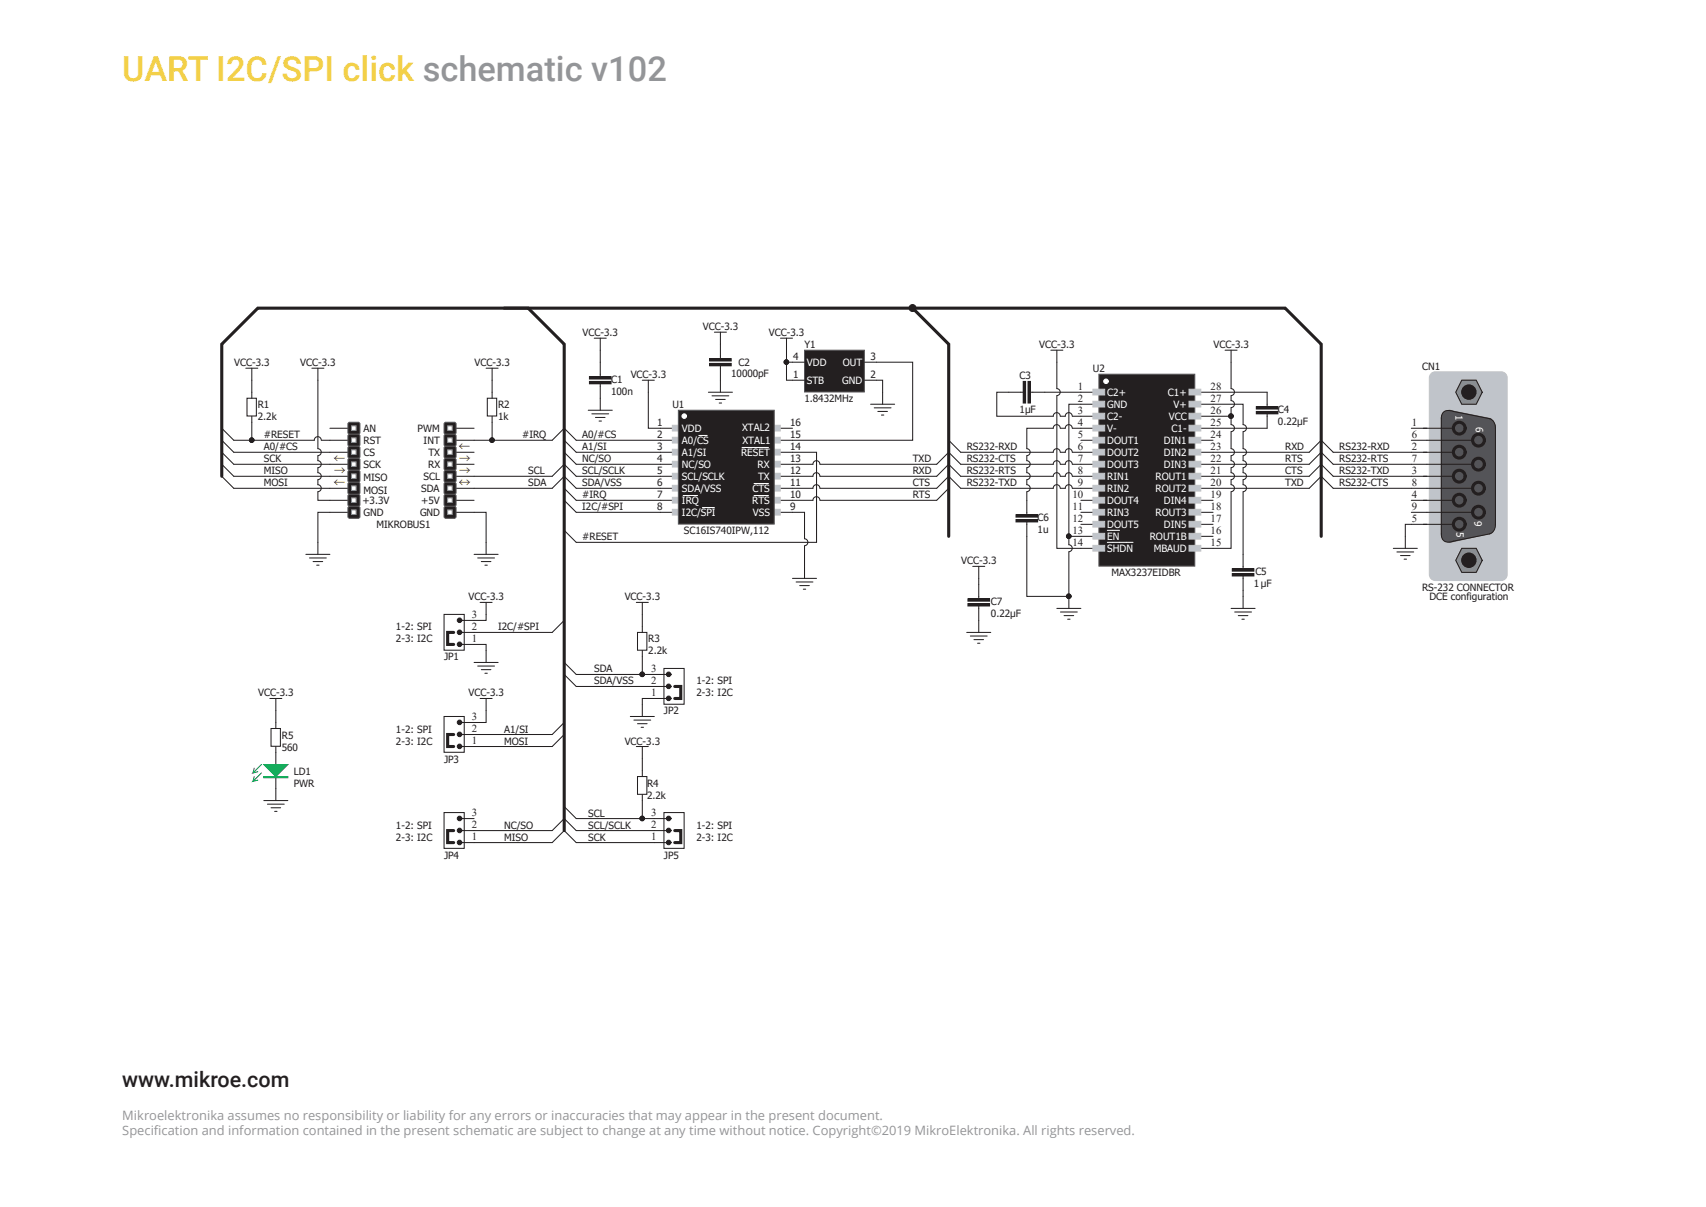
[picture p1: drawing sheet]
<svg xmlns="http://www.w3.org/2000/svg" width="420mm" height="297mm" viewBox="0 0 420 297" stroke-linecap="round" stroke-linejoin="round" font-family="sans-serif">
<!-- layer: Layer 1 -->
<path d="M147.8 98v2.9M144.8 100.9h5.9M145.7 101.8h4.1M146.6 102.7h2.4M147.5 103.6h.6M64.9 197h6M65.8 197.9h4.2M66.7 198.8h2.4M67.6 199.7h.6M67.9 185.2v2.9M67.9 191.1v5.9" fill="none" stroke="#231f20" stroke-width=".25"/>
<path d="M64.9 191.2h6" fill="none" stroke="#00a84e" stroke-width=".3"/>
<path d="M64.9 191.1h6v.3h-6z" fill="none" stroke="#00a84e" stroke-width=".25"/>
<path d="M64.9 188.1h6l-3 3z" fill="#00a84e"/>
<path d="M62.6 191.1l-.3 1.2M62.6 189l-.3 1.2M64.4 190.2l-2.1 2.1 1.2-.3M64.4 188.1l-2.1 2.1 1.2-.3M64.9 188.1h6l-3 3z" fill="none" stroke="#00a84e" stroke-width=".25"/>
<g fill="none" stroke="#231f20" stroke-width=".25">
<path d="M81.2 105.4h4.5M81.2 108.3h4.5M81.2 111.3h4.5M81.2 114.2h4.5M81.2 117.2h4.5M112.3 105.4h4.4M112.3 108.3h4.4M112.3 111.3h4.4M112.3 114.2h4.4M112.3 117.2h4.4M75.3 136.4h5.9M76.2 137.3h4.1"/>
<path d="M77.1 138.2h2.3M78 139.1h.6M78.3 133.5v2.9M81.2 120.2h4.5M81.2 123.1h4.5M81.2 126.1h4.5M112.3 120.2h4.4M112.3 123.1h4.4M112.3 126.1h4.4M116.7 136.4h5.9M117.6 137.3h4.1M118.5 138.2h2.4"/>
<path d="M119.4 139.1h.6M119.7 133.5v2.9M66.7 179.3h2.3v4.3h-2.3zM67.9 177.8v1.5M67.9 183.7v1.5"/>
</g>
<path d="M85.7 104.2l.3-.3h2.3l.3 .3v2.4l-.3 .3h-2.3l-.3-.3z" fill-rule="evenodd" fill="#231f20"/>
<path d="M85.7 104.2l.3-.3h2.3l.3 .3v2.4l-.3 .3h-2.3l-.3-.3z" fill="none" stroke="#545458" stroke-width=".25"/>
<path d="M85.7 107.2l.3-.3h2.3l.3 .3v2.3l-.3 .3h-2.3l-.3-.3z" fill-rule="evenodd" fill="#231f20"/>
<path d="M85.7 107.2l.3-.3h2.3l.3 .3v2.3l-.3 .3h-2.3l-.3-.3z" fill="none" stroke="#545458" stroke-width=".25"/>
<g fill="#fff" stroke="#878f96" stroke-width=".25">
<path d="M86.5 104.8h1.2v1.1h-1.2z"/>
<path d="M86.5 107.7h1.2v1.2h-1.2z"/>
</g>
<path d="M85.7 110.1l.3-.3h2.3l.3 .3v2.4l-.3 .3h-2.3l-.3-.3z" fill-rule="evenodd" fill="#231f20"/>
<path d="M85.7 110.1l.3-.3h2.3l.3 .3v2.4l-.3 .3h-2.3l-.3-.3z" fill="none" stroke="#545458" stroke-width=".25"/>
<path d="M85.7 113.1l.3-.3h2.3l.3 .3v2.3l-.3 .3h-2.3l-.3-.3z" fill-rule="evenodd" fill="#231f20"/>
<path d="M85.7 113.1l.3-.3h2.3l.3 .3v2.3l-.3 .3h-2.3l-.3-.3z" fill="none" stroke="#545458" stroke-width=".25"/>
<g fill="#fff" stroke="#878f96" stroke-width=".25">
<path d="M86.5 110.7h1.2v1.1h-1.2z"/>
<path d="M86.5 113.7h1.2v1.1h-1.2z"/>
</g>
<path d="M85.7 116l.3-.3h2.3l.3 .3v2.4l-.3 .3h-2.3l-.3-.3z" fill-rule="evenodd" fill="#231f20"/>
<path d="M85.7 116l.3-.3h2.3l.3 .3v2.4l-.3 .3h-2.3l-.3-.3z" fill="none" stroke="#545458" stroke-width=".25"/>
<path d="M85.7 119l.3-.3h2.3l.3 .3v2.3l-.3 .3h-2.3l-.3-.3z" fill-rule="evenodd" fill="#231f20"/>
<path d="M85.7 119l.3-.3h2.3l.3 .3v2.3l-.3 .3h-2.3l-.3-.3z" fill="none" stroke="#545458" stroke-width=".25"/>
<g fill="#fff" stroke="#878f96" stroke-width=".25">
<path d="M86.5 116.6h1.2v1.1h-1.2z"/>
<path d="M86.5 119.6h1.2v1.1h-1.2z"/>
</g>
<path d="M85.7 121.9l.3-.3h2.3l.3 .3v2.4l-.3 .3h-2.3l-.3-.3z" fill-rule="evenodd" fill="#231f20"/>
<path d="M85.7 121.9l.3-.3h2.3l.3 .3v2.4l-.3 .3h-2.3l-.3-.3z" fill="none" stroke="#545458" stroke-width=".25"/>
<path d="M85.7 124.9l.3-.3h2.3l.3 .3v2.3l-.3 .3h-2.3l-.3-.3z" fill-rule="evenodd" fill="#231f20"/>
<path d="M85.7 124.9l.3-.3h2.3l.3 .3v2.3l-.3 .3h-2.3l-.3-.3z" fill="none" stroke="#545458" stroke-width=".25"/>
<g fill="#fff" stroke="#878f96" stroke-width=".25">
<path d="M86.5 122.5h1.2v1.1h-1.2z"/>
<path d="M86.5 125.5h1.2v1.1h-1.2z"/>
</g>
<path d="M109.3 104.2l.3-.3h2.4l.3 .3v2.4l-.3 .3h-2.4l-.3-.3z" fill-rule="evenodd" fill="#231f20"/>
<path d="M109.3 104.2l.3-.3h2.4l.3 .3v2.4l-.3 .3h-2.4l-.3-.3z" fill="none" stroke="#545458" stroke-width=".25"/>
<path d="M109.3 107.2l.3-.3h2.4l.3 .3v2.3l-.3 .3h-2.4l-.3-.3z" fill-rule="evenodd" fill="#231f20"/>
<path d="M109.3 107.2l.3-.3h2.4l.3 .3v2.3l-.3 .3h-2.4l-.3-.3z" fill="none" stroke="#545458" stroke-width=".25"/>
<g fill="#fff" stroke="#878f96" stroke-width=".25">
<path d="M110.2 104.8h1.1v1.1h-1.1z"/>
<path d="M110.2 107.7h1.1v1.2h-1.1z"/>
</g>
<path d="M109.3 110.1l.3-.3h2.4l.3 .3v2.4l-.3 .3h-2.4l-.3-.3z" fill-rule="evenodd" fill="#231f20"/>
<path d="M109.3 110.1l.3-.3h2.4l.3 .3v2.4l-.3 .3h-2.4l-.3-.3z" fill="none" stroke="#545458" stroke-width=".25"/>
<path d="M109.3 113.1l.3-.3h2.4l.3 .3v2.3l-.3 .3h-2.4l-.3-.3z" fill-rule="evenodd" fill="#231f20"/>
<path d="M109.3 113.1l.3-.3h2.4l.3 .3v2.3l-.3 .3h-2.4l-.3-.3z" fill="none" stroke="#545458" stroke-width=".25"/>
<g fill="#fff" stroke="#878f96" stroke-width=".25">
<path d="M110.2 110.7h1.1v1.1h-1.1z"/>
<path d="M110.2 113.7h1.1v1.1h-1.1z"/>
</g>
<path d="M109.3 116l.3-.3h2.4l.3 .3v2.4l-.3 .3h-2.4l-.3-.3z" fill-rule="evenodd" fill="#231f20"/>
<path d="M109.3 116l.3-.3h2.4l.3 .3v2.4l-.3 .3h-2.4l-.3-.3z" fill="none" stroke="#545458" stroke-width=".25"/>
<path d="M109.3 119l.3-.3h2.4l.3 .3v2.3l-.3 .3h-2.4l-.3-.3z" fill-rule="evenodd" fill="#231f20"/>
<path d="M109.3 119l.3-.3h2.4l.3 .3v2.3l-.3 .3h-2.4l-.3-.3z" fill="none" stroke="#545458" stroke-width=".25"/>
<g fill="#fff" stroke="#878f96" stroke-width=".25">
<path d="M110.2 116.6h1.1v1.1h-1.1z"/>
<path d="M110.2 119.6h1.1v1.1h-1.1z"/>
</g>
<path d="M109.3 121.9l.3-.3h2.4l.3 .3v2.4l-.3 .3h-2.4l-.3-.3z" fill-rule="evenodd" fill="#231f20"/>
<path d="M109.3 121.9l.3-.3h2.4l.3 .3v2.4l-.3 .3h-2.4l-.3-.3z" fill="none" stroke="#545458" stroke-width=".25"/>
<path d="M109.3 124.9l.3-.3h2.4l.3 .3v2.3l-.3 .3h-2.4l-.3-.3z" fill-rule="evenodd" fill="#231f20"/>
<path d="M109.3 124.9l.3-.3h2.4l.3 .3v2.3l-.3 .3h-2.4l-.3-.3z" fill="none" stroke="#545458" stroke-width=".25"/>
<g fill="#fff" stroke="#878f96" stroke-width=".25">
<path d="M110.2 122.5h1.1v1.1h-1.1z"/>
<path d="M110.2 125.5h1.1v1.1h-1.1z"/>
</g>
<g fill="none" stroke="#e23343" stroke-width=".25">
<path d="M82.4 115.7h2.4l-.6 .6M83 118.1l-.6 .6M83 112.2l-.6 .6M84.2 115.1l.6 .6M84.8 118.7h-2.4l.6 .6M84.8 112.8h-2.4l.6 .6M113.2 112.8h2.3l-.6 .6M113.2 115.7h2.3l-.6 .6M113.2 118.7h2.3l-.6 .6M113.2 118.7l.6 .6M113.8 109.2l-.6 .6M113.8 118.1l-.6 .6"/>
<path d="M114.9 112.2l.6 .6M114.9 115.1l.6 .6M114.9 118.1l.6 .6M115.5 109.8h-2.3l.6 .6"/>
</g>
<g fill="none" stroke="#231f20" stroke-width=".25">
<path d="M60.5 90.6h3M60.8 98h2.3v4.4h-2.3zM62 90.6v3M62 96.5v1.5M76.8 90.6h2.9M78.3 90.6v3M119.7 90.6h2.9M120 98h2.3v4.4h-2.3zM121.2 90.6v3M121.2 96.5v1.5M146.3 83.2h3M147.8 83.2v3"/>
<path d="M158.1 93.6h3M159.6 93.6v2.9M174.4 96.5h5.9M175.3 97.4h4.1M175.9 81.7h2.9M176.2 98.3h2.3M177.1 99.2h.6M177.4 81.7v6.5M177.4 90v6.5M192.1 83.2h3M193.6 83.2v3M54.6 105.4l3 2.9"/>
<path d="M54.6 108.3l3 3M54.6 111.3l3 2.9M54.6 114.2l3 3M54.6 117.2l3 3M62 102.4v1.5M121.2 102.4v1.5M135.9 108.3l3-2.9 3 2.9M138.9 108.3l3 3M138.9 111.3l3 2.9M141.9 117.2l-3-3-3 3M135.9 120.2l3-3 3 3M138.9 120.2l3 2.9"/>
<path d="M138.9 130.5l3 3M138.9 123.1l3 3M198.1 139.4v2.9M109.3 151.2h5v8.8h-5zM113.8 158.6h2.9M113.8 155.6h2.9M113.8 152.7h2.9M118.2 148.2h3M119.7 148.2v3M138.9 152.7l-3 2.9M156.7 148.2h2.9M156.9 155.6h2.4v4.4h-2.4z"/>
<path d="M158.1 148.2v3M158.1 154.1v1.5M195.1 142.3h5.9M196 143.2h4.1M196.9 144.1h2.3M197.8 145h.6M66.4 171.9h3M67.9 171.9v2.9M109.3 176.3h5v8.8h-5zM113.8 177.8h2.9M116.7 163h5.9M117.6 163.9h4.1"/>
<path d="M118.2 171.9h3M118.5 164.8h2.4M119.4 165.7h.6M119.7 160.1v2.9M119.7 171.9v2.9M138.9 177.8l-3 2.9M138.9 166l3 2.9M138.9 163l3 3M155.2 176.3h5.9M156.1 177.2h4.1M156.9 178.1h2.4M157.8 179h.6"/>
<path d="M158.1 160.1v1.4M158.1 173.3v3M161.1 171.9h2.9M161.1 168.9h2.9M161.1 166h2.9M163.5 164.5h4.9v8.8h-4.9zM109.3 199.9h5v8.9h-5zM113.8 183.7h2.9M113.8 180.7h2.9M138.9 180.7l-3 3M138.9 198.5l3 2.9M156.7 183.7h2.9"/>
<path d="M156.9 191.1h2.4v4.4h-2.4zM158.1 183.7v2.9M158.1 189.6v1.5M158.1 195.5v1.5M163.5 199.9h4.9v8.9h-4.9zM113.8 207.3h2.9M113.8 204.4h2.9M113.8 201.4h2.9M135.9 204.4l3-3 3 3M135.9 207.3l3-2.9 3 2.9M161.1 207.3h2.9M161.1 204.4h2.9"/>
<path d="M161.1 201.4h2.9"/>
</g>
<path d="M54.6 117.2v-32.5l8.9-8.9h66.5l8.9 8.9v119.7M111.7 155.6h-1.5v3h1.5M166.1 168.9h1.5v3h-1.5M111.7 180.7h-1.5v3h1.5M111.7 204.4h-1.5v2.9h1.5M166.1 204.4h1.5v2.9h-1.5" fill="none" stroke="#231f20" stroke-width=".76"/>
<g fill="#231f20" stroke="#231f20" stroke-width=".25">
<path d="M112.7 158.2a.56 .56 0 0 0 .3 .9 .56 .56 0 0 0 .7-.5l-.6-.1 .6 .1a.56 .56 0 0 0-.4-.6 .56 .56 0 0 0-.6 .2zM113.1 158.5l.6 .1z" fill-rule="evenodd"/>
<path d="M112.7 155.3a.56 .56 0 0 0 .3 .8 .56 .56 0 0 0 .7-.5h-.6h.6a.56 .56 0 0 0-.4-.5 .56 .56 0 0 0-.6 .2zM113.1 155.6h.6z" fill-rule="evenodd"/>
<path d="M112.7 152.3a.56 .56 0 0 0 .3 .9 .56 .56 0 0 0 .7-.5l-.6-.1 .6 .1a.56 .56 0 0 0-.4-.6 .56 .56 0 0 0-.6 .2zM113.1 152.6l.6 .1z" fill-rule="evenodd"/>
<path d="M112.7 183.4a.56 .56 0 0 0 .3 .8 .56 .56 0 0 0 .7-.5h-.6h.6a.56 .56 0 0 0-.4-.6 .56 .56 0 0 0-.6 .3zM113.1 183.7h.6z" fill-rule="evenodd"/>
<path d="M112.7 180.4a.56 .56 0 0 0 .3 .8 .56 .56 0 0 0 .7-.5h-.6h.6a.56 .56 0 0 0-.4-.5 .56 .56 0 0 0-.6 .2zM113.1 180.7h.6z" fill-rule="evenodd"/>
<path d="M112.7 177.4a.56 .56 0 0 0 .3 .9 .56 .56 0 0 0 .7-.5h-.6h.6a.56 .56 0 0 0-.4-.6 .56 .56 0 0 0-.6 .2zM113.1 177.8h.6z" fill-rule="evenodd"/>
<path d="M164.1 171.5a.56 .56 0 0 0 .3 .9 .56 .56 0 0 0 .8-.5l-.6-.1 .6 .1a.56 .56 0 0 0-.4-.6 .56 .56 0 0 0-.7 .2zM164.6 171.8l.6 .1z" fill-rule="evenodd"/>
<path d="M164.1 168.6a.56 .56 0 0 0 .3 .8 .56 .56 0 0 0 .8-.5h-.6h.6a.56 .56 0 0 0-.4-.5 .56 .56 0 0 0-.7 .2zM164.6 168.9h.6z" fill-rule="evenodd"/>
<path d="M164.1 165.6a.56 .56 0 0 0 .3 .9 .56 .56 0 0 0 .8-.5l-.6-.1 .6 .1a.56 .56 0 0 0-.4-.6 .56 .56 0 0 0-.7 .2zM164.6 165.9l.6 .1z" fill-rule="evenodd"/>
<path d="M112.7 207a.56 .56 0 0 0 .3 .8 .56 .56 0 0 0 .7-.5h-.6h.6a.56 .56 0 0 0-.4-.5 .56 .56 0 0 0-.6 .2zM113.1 207.3h.6z" fill-rule="evenodd"/>
<path d="M112.7 204a.56 .56 0 0 0 .3 .9 .56 .56 0 0 0 .7-.5l-.6-.1 .6 .1a.56 .56 0 0 0-.4-.6 .56 .56 0 0 0-.6 .2zM113.1 204.3l.6 .1z" fill-rule="evenodd"/>
<path d="M112.7 201.1a.56 .56 0 0 0 .3 .8 .56 .56 0 0 0 .7-.5h-.6h.6a.56 .56 0 0 0-.4-.5 .56 .56 0 0 0-.6 .2zM113.1 201.4h.6z" fill-rule="evenodd"/>
<path d="M164.1 207a.56 .56 0 0 0 .3 .8 .56 .56 0 0 0 .8-.5h-.6h.6a.56 .56 0 0 0-.4-.5 .56 .56 0 0 0-.7 .2zM164.6 207.3h.6z" fill-rule="evenodd"/>
<path d="M164.1 204a.56 .56 0 0 0 .3 .9 .56 .56 0 0 0 .8-.5l-.6-.1 .6 .1a.56 .56 0 0 0-.4-.6 .56 .56 0 0 0-.7 .2zM164.6 204.3l.6 .1z" fill-rule="evenodd"/>
<path d="M164.1 201.1a.56 .56 0 0 0 .3 .8 .56 .56 0 0 0 .8-.5h-.6h.6a.56 .56 0 0 0-.4-.5 .56 .56 0 0 0-.7 .2zM164.6 201.4h.6z" fill-rule="evenodd"/>
</g>
<path d="M174.7 89.4h5.3v.6h-5.3z" fill-rule="evenodd" fill="#231f20"/>
<path d="M174.7 89.4h5.3v.6h-5.3z" fill="none" stroke="#231f20" stroke-width=".25"/>
<path d="M174.7 88.2h5.3v.6h-5.3z" fill-rule="evenodd" fill="#231f20"/>
<path d="M174.7 88.2h5.3v.6h-5.3zM214.3 99.5h6M217.3 96.5v3M215.2 100.4h4.2M216.1 101.2h2.4M217 102.1h.6" fill="none" stroke="#231f20" stroke-width=".25"/>
<path d="M198.1 86.2h14.7v10.3h-14.7z" fill="#231f20" stroke="#545458" stroke-width=".25"/>
<path d="M147.8 89.1v3.6M147.8 94.4v3.6M195.1 89.1h3M195.1 93.6h3M212.9 89.1h2.9M212.9 93.6h2.9" fill="none" stroke="#231f20" stroke-width=".25"/>
<path d="M145.1 93.9h5.3v.5h-5.3z" fill-rule="evenodd" fill="#231f20"/>
<path d="M145.1 93.9h5.3v.5h-5.3z" fill="none" stroke="#231f20" stroke-width=".25"/>
<path d="M145.1 92.7h5.3v.6h-5.3z" fill-rule="evenodd" fill="#231f20"/>
<g fill="none" stroke="#231f20" stroke-width=".25">
<path d="M145.1 92.7h5.3v.6h-5.3zM162.6 117.2h2.9M162.6 114.2h2.9M162.6 111.3h2.9M162.6 108.3h2.9M162.6 105.4h2.9M192.1 117.2h3M192.1 114.2h3M192.1 111.3h3M192.1 108.3h3M192.1 105.4h3M162.6 126.1h2.9"/>
<path d="M162.6 123.1h2.9M162.6 120.2h2.9M192.1 126.1h3M192.1 123.1h3M192.1 120.2h3"/>
</g>
<path d="M168.2 103.9h3.8M172.8 106.9h2.8M181.5 109.8h7.1M184.3 118.7h4.3M169.1 121.6h4.1M173.7 124.6h3.7M184.3 121.6h4.3" fill="none" stroke="#fff" stroke-width=".25"/>
<g fill="#c0c4ca" stroke="#c0c4ca" stroke-width=".25">
<path d="M165.5 104.6h2.9v1.5h-2.9z"/>
<path d="M165.5 107.6h2.9v1.4h-2.9z"/>
<path d="M165.5 110.6h2.9v1.4h-2.9z"/>
<path d="M165.5 113.5h2.9v1.4h-2.9z"/>
<path d="M165.5 116.5h2.9v1.4h-2.9z"/>
<path d="M165.5 119.4h2.9v1.4h-2.9z"/>
<path d="M165.5 122.4h2.9v1.4h-2.9z"/>
<path d="M165.5 125.3h2.9v1.4h-2.9z"/>
<path d="M189.2 104.6h2.9v1.5h-2.9z"/>
<path d="M189.2 107.6h2.9v1.4h-2.9z"/>
<path d="M189.2 110.6h2.9v1.4h-2.9z"/>
<path d="M189.2 113.5h2.9v1.4h-2.9z"/>
<path d="M189.2 116.5h2.9v1.4h-2.9z"/>
<path d="M189.2 119.4h2.9v1.4h-2.9z"/>
<path d="M189.2 122.4h2.9v1.4h-2.9z"/>
<path d="M189.2 125.3h2.9v1.4h-2.9z"/>
</g>
<path d="M167 100.9h23.6v28.1h-23.6z" fill="#231f20" stroke="#545458" stroke-width=".25"/>
<circle cx="168.5" cy="102.4" r=".56" fill="#fff" stroke="#fff" stroke-width=".25"/>
<path d="M172 107.2h2.1M182.7 110.1h6.5M185.6 119h3.6M168.2 121.9h3.5M172.9 124.9h3M185.6 121.9h3.6" fill="none" stroke="#fff" stroke-width=".25"/>
<g fill="none" stroke="#231f20" stroke-width=".25">
<path d="M230.6 117.2l3-3 2.9 3M230.6 114.2l3-2.9 2.9 2.9M233.6 108.3l2.9 3M322.3 111.3l3-3 2.9 3M322.3 114.2l3-2.9 2.9 2.9M322.3 117.2l3-3 2.9 3M230.6 120.2l3-3 2.9 3M233.6 120.2l-3 2.9M306 136.4v3.6M322.3 120.2l3-3 2.9 3M343 134.9h5.9M343.9 135.8h4.1"/>
<path d="M344.8 136.7h2.4M345.7 137.6h.6M346 132v2.9M238 155.6h5.9M238.9 156.5h4.1M239.8 157.4h2.3M240.7 158.3h.6M241 152.7v2.9M260.2 149.7h5.9M261.1 150.6h4.1M262 151.5h2.3M262.8 152.4h.6"/>
<path d="M263.1 146.8v2.9M303.1 149.7h5.9M304 150.6h4.1M304.9 151.5h2.3M305.7 152.4h.6M306 141.7v3.6M306 146.8v2.9"/>
</g>
<circle cx="263.1" cy="146.7" r=".56" fill="#231f20" stroke="#231f20" stroke-width=".25"/>
<path d="M303.4 141.1h5.3v.6h-5.3z" fill-rule="evenodd" fill="#231f20"/>
<path d="M303.4 141.1h5.3v.6h-5.3z" fill="none" stroke="#231f20" stroke-width=".25"/>
<path d="M303.4 140h5.3v.5h-5.3z" fill-rule="evenodd" fill="#231f20"/>
<path d="M248.4 96.5h3.5M253.7 96.5h3.5M303.4 140h5.3v.5h-5.3z" fill="none" stroke="#231f20" stroke-width=".25"/>
<path d="M251.9 93.9h.6v5.3h-.6z" fill-rule="evenodd" fill="#231f20"/>
<path d="M251.9 93.9h.6v5.3h-.6z" fill="none" stroke="#231f20" stroke-width=".25"/>
<path d="M253.1 93.9h.6v5.3h-.6z" fill-rule="evenodd" fill="#231f20"/>
<path d="M253.1 93.9h.6v5.3h-.6zM241 143.8v3.5M241 149.1v3.6" fill="none" stroke="#231f20" stroke-width=".25"/>
<path d="M238.3 148.5h5.3v.6h-5.3z" fill-rule="evenodd" fill="#231f20"/>
<path d="M238.3 148.5h5.3v.6h-5.3z" fill="none" stroke="#231f20" stroke-width=".25"/>
<path d="M238.3 147.3h5.3v.6h-5.3z" fill-rule="evenodd" fill="#231f20"/>
<path d="M312 96.5v3.6M312 101.8v3.6M238.3 147.3h5.3v.6h-5.3z" fill="none" stroke="#231f20" stroke-width=".25"/>
<path d="M309.3 101.2h5.3v.6h-5.3z" fill-rule="evenodd" fill="#231f20"/>
<path d="M309.3 101.2h5.3v.6h-5.3z" fill="none" stroke="#231f20" stroke-width=".25"/>
<path d="M309.3 100.1h5.3v.6h-5.3z" fill-rule="evenodd" fill="#231f20"/>
<path d="M309.3 100.1h5.3v.6h-5.3zM347.5 117.2h3.8M347.5 114.2h3.8M347.5 111.3h3.8M347.5 108.3h3.8M347.5 105.4h3.8M347.5 129h3.8M347.5 126.1h3.8M347.5 123.1h3.8M347.5 120.2h3.8" fill="none" stroke="#231f20" stroke-width=".25"/>
<path d="M352.2 92.1l.7-.5 .5-.1h16.2a1.48 1.48 0 0 1 1.5 1.5v48.4a1.48 1.48 0 0 1-1.5 1.5h-16.2a1.48 1.48 0 0 1-1.5-1.5v-48.4z" fill="#c0c4ca"/>
<path d="M352.2 92.1l.7-.5 .5-.1h16.2a1.48 1.48 0 0 1 1.5 1.5v48.4a1.48 1.48 0 0 1-1.5 1.5h-16.2a1.48 1.48 0 0 1-1.5-1.5v-48.4z" fill="none" stroke="#c0c4ca" stroke-width=".25"/>
<path d="M355.1 101.8l.6-.6 1.2-.3 10.1 2.1 .6 .6 .6 1.2v24.2l-.3 1.2-.6 .9-10.4 2.4-1.2-.3-.6-.6-.3-.9v-29z" fill-rule="evenodd" fill="#545458"/>
<path d="M355.1 101.8l.6-.6 1.2-.3 10.1 2.1 .6 .6 .6 1.2v24.2l-.3 1.2-.6 .9-10.4 2.4-1.2-.3-.6-.6-.3-.9v-29z" fill="none" stroke="#545458" stroke-width=".25"/>
<path d="M350.4 105.4h7.7M350.4 111.3h7.4M350.4 117.2h7.4M351.3 108.3h11.2M351.3 114.2h11.2M355.3 101.5a2.43 2.43 0 0 1 2.5-.3l8.9 1.8 .5 .3a2.42 2.42 0 0 1 1 2.1v23.6a2.19 2.19 0 0 1-1.5 2.4l-9.1 1.8a1.86 1.86 0 0 1-2.8-1.8v-28.7zM350.4 123.1h7.4M350.4 129h7.4M351.3 120.2h11.2M351.3 126.1h11.2" fill="none" stroke="#231f20" stroke-width=".25"/>
<g fill="none" stroke="#231f20" stroke-width=".76">
<circle cx="359.3" cy="111.3" r="1.45"/>
<circle cx="359.3" cy="117.2" r="1.45"/>
<circle cx="359.3" cy="105.3" r="1.45"/>
<circle cx="364" cy="114.2" r="1.45"/>
<circle cx="364" cy="108.3" r="1.45"/>
<circle cx="359.3" cy="123.1" r="1.45"/>
<circle cx="359.3" cy="129" r="1.45"/>
<circle cx="364" cy="120.1" r="1.45"/>
<circle cx="364" cy="126" r="1.45"/>
</g>
<path d="M359.9 134.9h3.5l1.5 3-1.5 2.9h-3.5l-1.5-2.9z" fill-rule="evenodd" fill="#878f96"/>
<path d="M359.9 134.9h3.5l1.5 3-1.5 2.9h-3.5l-1.5-2.9z" fill="none" stroke="#878f96" stroke-width=".25"/>
<path d="M359.9 134.9h3.5l1.5 3-1.5 2.9h-3.5l-1.5-2.9z" fill="none" stroke="#231f20" stroke-width=".25"/>
<circle cx="361.6" cy="137.9" r="2.04" fill="#231f20" stroke="#878f96" stroke-width=".25"/>
<path d="M359.9 93.6h3.5l1.5 2.9-1.5 3h-3.5l-1.5-3z" fill-rule="evenodd" fill="#878f96"/>
<path d="M359.9 93.6h3.5l1.5 2.9-1.5 3h-3.5l-1.5-3z" fill="none" stroke="#878f96" stroke-width=".25"/>
<path d="M359.9 93.6h3.5l1.5 2.9-1.5 3h-3.5l-1.5-3z" fill="none" stroke="#231f20" stroke-width=".25"/>
<circle cx="361.6" cy="96.5" r="2.04" fill="#231f20" stroke="#878f96" stroke-width=".25"/>
<path d="M270.5 92.1h23.6v47.2h-23.6z" fill="#231f20" stroke="#545458" stroke-width=".25"/>
<g fill="none" stroke="#231f20" stroke-width=".25">
<path d="M258.7 86.2h3M260.2 86.2v2.9M266.1 96.5h3M266.1 99.5h3M295.7 96.5h2.9M295.7 99.5h2.9M266.1 117.2h3M266.1 114.2h3M266.1 111.3h3M266.1 108.3h3M266.1 105.4h3M266.1 102.4h3"/>
<path d="M295.7 117.2h2.9M295.7 114.2h2.9M295.7 111.3h2.9M295.7 108.3h2.9M295.7 105.4h2.9M295.7 102.4h2.9M239.5 139.4h2.9M241 139.4v2.9M252.8 123.1v3.6M252.8 128.4v3.6M266.1 120.2h3M266.1 126.1h3"/>
<path d="M266.1 132h3M266.1 134.9h3M266.1 129h3M266.1 123.1h3M295.7 120.2h2.9M295.7 126.1h2.9M295.7 132h2.9M295.7 134.9h2.9M295.7 129h2.9M295.7 123.1h2.9"/>
</g>
<path d="M272.6 130.5h3M272.6 133.5h6.3" fill="none" stroke="#fff" stroke-width=".25"/>
<circle cx="272.3" cy="93.8" r=".56" fill="#fff" stroke="#fff" stroke-width=".25"/>
<g fill="#c0c4ca" stroke="#c0c4ca" stroke-width=".25">
<path d="M269.1 95.8h2.9v1.4h-2.9z"/>
<path d="M269.1 98.7h2.9v1.4h-2.9z"/>
<path d="M269.1 101.7h2.9v1.4h-2.9z"/>
<path d="M269.1 104.6h2.9v1.5h-2.9z"/>
<path d="M269.1 107.6h2.9v1.4h-2.9z"/>
<path d="M269.1 110.6h2.9v1.4h-2.9z"/>
<path d="M269.1 113.5h2.9v1.4h-2.9z"/>
<path d="M269.1 116.5h2.9v1.4h-2.9z"/>
<path d="M292.7 95.8h2.9v1.4h-2.9z"/>
<path d="M292.7 98.7h2.9v1.4h-2.9z"/>
<path d="M292.7 101.7h2.9v1.4h-2.9z"/>
<path d="M292.7 104.6h2.9v1.5h-2.9z"/>
<path d="M292.7 107.6h2.9v1.4h-2.9z"/>
<path d="M292.7 110.6h2.9v1.4h-2.9z"/>
<path d="M292.7 113.5h2.9v1.4h-2.9z"/>
<path d="M292.7 116.5h2.9v1.4h-2.9z"/>
<path d="M269.1 119.4h2.9v1.4h-2.9z"/>
<path d="M269.1 122.4h2.9v1.4h-2.9z"/>
<path d="M269.1 125.3h2.9v1.4h-2.9z"/>
<path d="M269.1 128.3h2.9v1.4h-2.9z"/>
<path d="M269.1 131.2h2.9v1.5h-2.9z"/>
<path d="M269.1 134.2h2.9v1.4h-2.9z"/>
<path d="M292.7 119.4h2.9v1.4h-2.9z"/>
<path d="M292.7 122.4h2.9v1.4h-2.9z"/>
<path d="M292.7 125.3h2.9v1.4h-2.9z"/>
<path d="M292.7 128.3h2.9v1.4h-2.9z"/>
<path d="M292.7 131.2h2.9v1.5h-2.9z"/>
<path d="M292.7 134.2h2.9v1.4h-2.9z"/>
</g>
<path d="M250.1 127.8h5.4v.6h-5.4z" fill-rule="evenodd" fill="#231f20"/>
<path d="M250.1 127.8h5.4v.6h-5.4z" fill="none" stroke="#231f20" stroke-width=".25"/>
<path d="M250.1 126.7h5.4v.5h-5.4z" fill-rule="evenodd" fill="#231f20"/>
<g fill="none" stroke="#231f20" stroke-width=".25">
<path d="M62 93.6v2.9M78.3 93.6v16.8a.86 .86 0 0 1 .8 .9 .86 .86 0 0 1-.8 .8M121.2 93.6v2.9M147.8 86.2v2.9M159.6 96.5v8.9h3M193.6 89.1h1.5M193.6 86.2v7.4h1.5M215.8 89.1h8.9v19.2h-29.6M215.8 93.6h1.5v2.9M248.4 96.5h-3v5.9h13.9a.86 .86 0 0 1 .9-.9 .86 .86 0 0 1 .8 .9M257.2 96.5h8.9M260.2 97.4v37.5h5.9"/>
<path d="M260.2 89.1v6.5a.86 .86 0 0 1 .8 .9 .86 .86 0 0 1-.8 .8M266.1 99.5h-3v32.5M298.6 99.5h7.4v5a.86 .86 0 0 1 .9 .9 .86 .86 0 0 1-.9 .8M298.6 96.5h13.4M301.6 86.2h3M303.1 97.4v1.2a.86 .86 0 0 1 .8 .8 .86 .86 0 0 1-.8 .9M303.1 86.2v9.4a.86 .86 0 0 1 .8 .9 .86 .86 0 0 1-.8 .8M57.6 117.2h23.6M57.6 111.3h23.6M57.6 114.2h23.6M62 103.9v4.4M78.3 112.2v1.2a.86 .86 0 0 1 .8 .8 .86 .86 0 0 1-.8 .9"/>
<path d="M78.3 115.1v1.2a.86 .86 0 0 1 .8 .9 .86 .86 0 0 1-.8 .8M78.3 118.1v1.2a.86 .86 0 0 1 .8 .8 .86 .86 0 0 1-.8 .9M79.1 108.3a.86 .86 0 0 0-.9-.9 .86 .86 0 0 0-.8 .9h-19.8M79.1 108.3h2.1M116.7 108.3h19.2M116.7 117.2h19.2M121.2 103.9v4.4M141.9 117.2h20.7M141.9 111.3h20.7M141.9 114.2h20.7M141.9 108.3h20.7M195.1 111.3h5.9v22.2h-59.1"/>
<path d="M201.9 117.2a.86 .86 0 0 0-.9-.9 .86 .86 0 0 0-.9 .9h-5M201.9 114.2a.86 .86 0 0 0-.9-.8 .86 .86 0 0 0-.9 .8h-5M201.9 117.2h28.7M201.9 114.2h28.7M252.8 112.2v1.2a.86 .86 0 0 1 .8 .8 .86 .86 0 0 1-.8 .9M252.8 115.1v1.2a.86 .86 0 0 1 .8 .9 .86 .86 0 0 1-.8 .8M252.8 118.1v1.2a.86 .86 0 0 1 .8 .8 .86 .86 0 0 1-.8 .9M261 117.2a.86 .86 0 0 0-.8-.9 .86 .86 0 0 0-.9 .9h-22.8M261 114.2a.86 .86 0 0 0-.8-.8 .86 .86 0 0 0-.9 .8h-22.8M261 111.3a.86 .86 0 0 0-.8-.9 .86 .86 0 0 0-.9 .9h-22.8M261 105.4a.86 .86 0 0 0-.8-.9 .86 .86 0 0 0-.9 .9h-6.5v5a.86 .86 0 0 1 .8 .9 .86 .86 0 0 1-.8 .8M264 102.4a.86 .86 0 0 0-.9-.9 .86 .86 0 0 0-.8 .9h-1.2"/>
<path d="M264 117.2a.86 .86 0 0 0-.9-.9 .86 .86 0 0 0-.8 .9h-1.2M264 114.2a.86 .86 0 0 0-.9-.8 .86 .86 0 0 0-.8 .8h-1.2M264 111.3a.86 .86 0 0 0-.9-.9 .86 .86 0 0 0-.8 .9h-1.2M264 105.4a.86 .86 0 0 0-.9-.9 .86 .86 0 0 0-.8 .9h-1.2M264 117.2h2.1M264 111.3h2.1M264 114.2h2.1M264 105.4h2.1M264 102.4h2.1M298.6 105.4h13.4M298.6 102.4h4.5M298.6 117.2h23.7"/>
<path d="M298.6 111.3h23.7M298.6 114.2h23.7M303.1 118.1v1.2a.86 .86 0 0 1 .8 .8 .86 .86 0 0 1-.8 .9M303.1 115.1v1.2a.86 .86 0 0 1 .8 .9 .86 .86 0 0 1-.8 .8M303.1 112.2v1.2a.86 .86 0 0 1 .8 .8 .86 .86 0 0 1-.8 .9M303.1 106.3v4.1a.86 .86 0 0 1 .8 .9 .86 .86 0 0 1-.8 .8M303.1 100.4v4.1a.86 .86 0 0 1 .8 .9 .86 .86 0 0 1-.8 .8M306 118.1v1.2a.86 .86 0 0 1 .9 .8 .86 .86 0 0 1-.9 .9M306 115.1v1.2a.86 .86 0 0 1 .9 .9 .86 .86 0 0 1-.9 .8M306 112.2v1.2a.86 .86 0 0 1 .9 .8 .86 .86 0 0 1-.9 .9M306 106.3v4.1a.86 .86 0 0 1 .9 .9 .86 .86 0 0 1-.9 .8M328.2 117.2h19.3"/>
<path d="M328.2 111.3h19.3M328.2 114.2h19.3M57.6 120.2h23.6M78.3 121v2.1h2.9M81.2 126.1h-2.9v7.4M116.7 126.1h3v7.4M116.7 120.2h19.2M141.9 126.1h20.7M141.9 123.1h20.7M141.9 120.2h20.7M195.1 126.1h3v6.5a.86 .86 0 0 1 .8 .8 .86 .86 0 0 1-.8 .9M198.1 134.3v5.1"/>
<path d="M201.9 123.1a.86 .86 0 0 0-.9-.9 .86 .86 0 0 0-.9 .9h-5M201.9 120.2a.86 .86 0 0 0-.9-.9 .86 .86 0 0 0-.9 .9h-5M201.9 123.1h28.7M201.9 120.2h28.7M250.1 126.7h5.4v.5h-5.4zM252.8 132v14.8h10.3v-11M252.8 121v2.1M261 120.2a.86 .86 0 0 0-.8-.9 .86 .86 0 0 0-.9 .9h-22.8M264 120.2a.86 .86 0 0 0-.9-.9 .86 .86 0 0 0-.8 .9h-1.2M264 120.2h2.1M266.1 132h-3v2a.86 .86 0 0 1 .9 .9 .86 .86 0 0 1-.9 .9M298.6 120.2h23.7"/>
<path d="M303.1 121v13.9h-4.5M306 121v15.4M328.2 120.2h19.3M347.5 129h-1.5v3M116.7 158.6h3v1.5M116.7 155.6h19.2M119.7 151.2v1.5h-3M158.1 151.2v2.9M241 142.3v1.5M306 145.3v1.5M67.9 174.8v3M119.7 174.8v3h-3"/>
<path d="M141.9 166h19.2M141.9 168.9h19.2M158.1 161.5v4.5M161.1 171.9h-3v1.4M116.7 180.7h19.2M116.7 183.7h19.2M158.1 186.6v3M158.1 197v4.4M116.7 204.4h19.2M116.7 207.3h19.2M141.9 201.4h19.2M141.9 204.4h19.2"/>
<path d="M141.9 207.3h19.2"/>
</g>
<g fill="#231f20" stroke="#231f20" stroke-width=".25">
<circle cx="121.1" cy="108.3" r=".56"/>
<circle cx="158.1" cy="165.9" r=".56"/>
<circle cx="158.1" cy="201.4" r=".56"/>
<circle cx="62" cy="108.3" r=".56"/>
<circle cx="193.6" cy="89.1" r=".56"/>
<circle cx="263.1" cy="131.9" r=".56"/>
<circle cx="263.1" cy="146.7" r=".56"/>
<circle cx="303" cy="102.4" r=".56"/>
<circle cx="224.7" cy="75.8" r=".86"/>
</g>
<path d="M124.1 75.8h192.3l8.9 8.9v47.3M224.7 75.8l8.9 8.9v47.3" fill="none" stroke="#231f20" stroke-width=".76"/>
<text font-size="8.5" fill="#f3d048" x="30.1" y="19.9">UART I2C/SPI click schematic v102</text>
<text font-size="5.3" fill="#231f20" x="30.1" y="267.5">www.mikroe.com</text>
<g font-size="3.2" fill="#939598">
<text x="30.1" y="275.6">Mikroelektronika assumes no responsibility or liability for any errors or inaccuracies that may appear in the present document.</text>
<text x="30.1" y="279.4">Specif</text>
<text x="37.9" y="279.4">ication and information contained in the present schematic are subject to change at any time without notice. Copyright©2019 MikroElektronika. All rights reserved.</text>
</g>
<g font-size="2.7" fill="#231f20">
<text x="265.4" y="95.9">1</text>
<text x="298.1" y="95.9">28</text>
<text x="265.4" y="101.8">3</text>
<text x="265.4" y="98.9">2</text>
<text x="298.1" y="98.9">27</text>
<text x="298.1" y="101.8">26</text>
<text x="265.4" y="107.7">5</text>
<text x="265.4" y="104.8">4</text>
<text x="298.1" y="107.7">24</text>
<text x="298.1" y="104.8">25</text>
<text x="347.6" y="107.7">6</text>
<text x="347.6" y="104.8">1</text>
<text x="265.4" y="110.7">6</text>
<text x="265.4" y="113.7">7</text>
<text x="298.1" y="113.7">22</text>
<text x="298.1" y="110.7">23</text>
<text x="347.6" y="113.7">7</text>
<text x="347.6" y="110.7">2</text>
<text x="265.4" y="116.6">8</text>
<text x="265.4" y="119.6">9</text>
<text x="298.1" y="119.6">20</text>
<text x="298.1" y="116.6">21</text>
<text x="347.6" y="119.6">8</text>
<text x="347.6" y="116.6">3</text>
<text x="264" y="125.5">11</text>
<text x="264" y="122.5">10</text>
<text x="298.1" y="122.5">19</text>
<text x="298.1" y="125.5">18</text>
<text x="347.6" y="125.5">9</text>
<text x="347.6" y="122.5">4</text>
<text x="264" y="131.4">13</text>
<text x="264" y="128.4">12</text>
<text x="298.1" y="128.4">17</text>
<text x="298.1" y="131.4">16</text>
<text x="347.6" y="128.4">5</text>
<text x="264" y="134.3">14</text>
<text x="298.1" y="134.3">15</text>
<text x="116.1" y="155">2</text>
<text x="116.1" y="152.1">3</text>
<text x="116.1" y="158">1</text>
<text x="160.3" y="165.4">3</text>
<text x="160.3" y="171.3">1</text>
<text x="160.3" y="168.3">2</text>
<text x="116.1" y="177.2">3</text>
<text x="116.1" y="183.1">1</text>
<text x="116.1" y="180.1">2</text>
<text x="116.1" y="203.8">2</text>
<text x="116.1" y="200.8">3</text>
<text x="160.3" y="203.8">2</text>
<text x="160.3" y="200.8">3</text>
<text x="116.1" y="206.7">1</text>
<text x="160.3" y="206.7">1</text>
</g>
<g font-size="2.5" fill="#231f20">
<text x="143.4" y="82.7">VCC-3.3</text>
<text x="173" y="81.2">VCC-3.3</text>
<text x="189.3" y="82.7">VCC-3.3</text>
<text x="195.3" y="88.6">4</text>
<text x="198.1" y="85.7">Y1</text>
<text x="214.3" y="88.6">3</text>
<text x="255.8" y="85.7">VCC-3.3</text>
<text x="298.7" y="85.7">VCC-3.3</text>
<text x="57.7" y="90.1">VCC-3.3</text>
<text x="73.9" y="90.1">VCC-3.3</text>
<text x="116.8" y="90.1">VCC-3.3</text>
<text x="150.4" y="94.2">C1</text>
<text x="155.3" y="93.1">VCC-3.3</text>
<text x="180" y="92.8">10000pF</text>
<text x="181.8" y="90.1">C2</text>
<text x="195.3" y="93.1">1</text>
<text x="214.3" y="93.1">2</text>
<text x="251" y="93.4">C3</text>
<text x="269.1" y="91.6">U2</text>
<text x="350.1" y="91">CN1</text>
<text x="63.5" y="100.5">R1</text>
<text x="122.6" y="100.5">R2</text>
<text x="150.4" y="97.2">100n</text>
<text x="165.5" y="100.5">U1</text>
<text x="198.1" y="99">1.8432MHz</text>
<text x="251" y="101.6">1µF</text>
<text x="314.6" y="101.6">C4</text>
<text x="63.5" y="103.4">2.2k</text>
<text x="64.9" y="107.8">#RESET</text>
<text x="89.5" y="106.4">AN</text>
<text x="102.8" y="106.4">PWM</text>
<text x="122.6" y="103.4">1k</text>
<text x="128.5" y="107.8">#IRQ</text>
<text x="143.3" y="107.8">A0/#CS</text>
<text x="161.8" y="107.8">2</text>
<text x="161.8" y="104.9">1</text>
<text x="194.5" y="107.8">15</text>
<text x="194.5" y="104.9">16</text>
<text x="314.6" y="104.6">0.22µF</text>
<text x="64.9" y="110.8">A0/#CS</text>
<text x="64.9" y="113.8">SCK</text>
<text x="89.5" y="109.3">RST</text>
<text x="89.5" y="112.3">CS</text>
<text x="104.3" y="109.3">INT</text>
<text x="105.5" y="112.3">TX</text>
<text x="143.3" y="110.8">A1/SI</text>
<text x="143.3" y="113.8">NC/SO</text>
<text x="161.8" y="113.8">4</text>
<text x="161.8" y="110.8">3</text>
<text x="194.5" y="110.8">14</text>
<text x="194.5" y="113.8">13</text>
<text x="224.7" y="113.8">TXD</text>
<text x="238" y="110.8">RS232-RXD</text>
<text x="238" y="113.8">RS232-CTS</text>
<text x="316.4" y="110.8">RXD</text>
<text x="316.4" y="113.8">RTS</text>
<text x="329.7" y="113.8">RS232-RTS</text>
<text x="329.7" y="110.8">RS232-RXD</text>
<text x="64.9" y="116.7">MISO</text>
<text x="64.9" y="119.7">MOSI</text>
<text x="89.5" y="115.2">SCK</text>
<text x="89.5" y="118.5">MISO</text>
<text x="104.3" y="118.2">SCL</text>
<text x="105.4" y="115.2">RX</text>
<text x="130" y="116.7">SCL</text>
<text x="130" y="119.7">SDA</text>
<text x="143.3" y="116.7">SCL/SCLK</text>
<text x="143.3" y="119.7">SDA/VSS</text>
<text x="161.8" y="119.7">6</text>
<text x="161.8" y="116.7">5</text>
<text x="194.5" y="119.7">11</text>
<text x="194.5" y="116.7">12</text>
<text x="224.7" y="119.7">CTS</text>
<text x="224.7" y="116.7">RXD</text>
<text x="238" y="116.7">RS232-RTS</text>
<text x="238" y="119.7">RS232-TXD</text>
<text x="316.4" y="119.7">TXD</text>
<text x="316.4" y="116.7">CTS</text>
<text x="329.7" y="119.7">RS232-CTS</text>
<text x="329.7" y="116.7">RS232-TXD</text>
<text x="89.2" y="124.1">+3.3V</text>
<text x="89.5" y="121.4">MOSI</text>
<text x="103.7" y="121.1">SDA</text>
<text x="103.7" y="124.1">+5V</text>
<text x="143.3" y="122.6">#IRQ</text>
<text x="143.3" y="125.6">I2C/#SPI</text>
<text x="161.8" y="125.6">8</text>
<text x="161.8" y="122.6">7</text>
<text x="194.5" y="122.6">10</text>
<text x="194.5" y="125.6">9</text>
<text x="224.7" y="122.6">RTS</text>
<text x="89.5" y="127.1">GND</text>
<text x="92.7" y="130">MIKROBUS1</text>
<text x="103.4" y="127.1">GND</text>
<text x="168.3" y="131.5">SC16IS740IPW,112</text>
<text x="255.5" y="128.2">C6</text>
<text x="255.5" y="131.2">1u</text>
<text x="143.3" y="133">#RESET</text>
<text x="236.6" y="138.9">VCC-3.3</text>
<text x="273.6" y="141.8">MAX3237EIDBR</text>
<text x="309.1" y="141.5">C5</text>
<text x="115.3" y="147.7">VCC-3.3</text>
<text x="153.8" y="147.7">VCC-3.3</text>
<text x="244" y="148.9">C7</text>
<text x="308.7" y="144.5">1µF</text>
<text x="350.1" y="145.4">RS-232 CONNECTOR</text>
<text x="351.9" y="147.7">DCE configuration</text>
<text x="97.5" y="155.1">1-2: SPI</text>
<text x="122.6" y="155.1">I2C/#SPI</text>
<text x="244" y="151.9">0.22µF</text>
<text x="97.5" y="158.1">2-3: I2C</text>
<text x="159.6" y="158.1">R3</text>
<text x="159.6" y="161">2.2k</text>
<text x="109.3" y="162.5">JP1</text>
<text x="146.3" y="165.5">SDA</text>
<text x="63.6" y="171.4">VCC-3.3</text>
<text x="115.3" y="171.4">VCC-3.3</text>
<text x="146.3" y="168.4">SDA/VSS</text>
<text x="171.4" y="168.4">1-2: SPI</text>
<text x="171.4" y="171.4">2-3: I2C</text>
<text x="163.5" y="175.8">JP2</text>
<text x="69.4" y="181.7">R5</text>
<text x="69.4" y="184.7">560</text>
<text x="97.5" y="180.2">1-2: SPI</text>
<text x="97.5" y="183.2">2-3: I2C</text>
<text x="124.1" y="180.2">A1/SI</text>
<text x="124.1" y="183.2">MOSI</text>
<text x="153.8" y="183.2">VCC-3.3</text>
<text x="72.3" y="190.6">LD1</text>
<text x="109.3" y="187.6">JP3</text>
<text x="72.3" y="193.5">PWR</text>
<text x="159.3" y="193.5">R4</text>
<text x="159.3" y="196.5">2.2k</text>
<text x="97.5" y="203.9">1-2: SPI</text>
<text x="124.1" y="203.9">NC/SO</text>
<text x="144.8" y="203.9">SCL/SCLK</text>
<text x="144.8" y="200.9">SCL</text>
<text x="171.4" y="203.9">1-2: SPI</text>
<text x="97.5" y="206.8">2-3: I2C</text>
<text x="124.1" y="206.8">MISO</text>
<text x="144.8" y="206.8">SCK</text>
<text x="171.4" y="206.8">2-3: I2C</text>
<text x="109.3" y="211.3">JP4</text>
<text x="163.5" y="211.3">JP5</text>
</g>
<g font-size="2.5" fill="#fff">
<text x="198.7" y="94.5">STB</text>
<text x="198.7" y="90.1">VDD</text>
<text x="207.3" y="94.5">GND</text>
<text x="207.5" y="90.1">OUT</text>
<text x="272.6" y="97.5">C2+</text>
<text x="272.6" y="100.5">GND</text>
<text x="287.5" y="97.5">C1+</text>
<text x="288.9" y="100.5">V+</text>
<text x="167.9" y="106.4">VDD</text>
<text x="169.1" y="106.4">VDD</text>
<text x="181.7" y="106.4">XTAL2</text>
<text x="182.7" y="106.1">XTAL2</text>
<text x="272.6" y="103.4">C2-</text>
<text x="272.6" y="106.4">V-</text>
<text x="287.7" y="103.4">VCC</text>
<text x="288.4" y="106.4">C1-</text>
<text x="358.3" y="102.1" transform="rotate(90 358.3 102.1)">1</text>
<text x="363.3" y="105.1" transform="rotate(90 363.3 105.1)">6</text>
<text x="167.9" y="109.3">AA0/CS</text>
<text x="167.9" y="112.3">A1/SI</text>
<text x="169.1" y="112.3">A1/SI</text>
<text x="169.4" y="109.3">0/CS</text>
<text x="181.5" y="112.3">RESET</text>
<text x="181.7" y="109.3">XTAL1</text>
<text x="182.4" y="112.3">RESET</text>
<text x="182.8" y="109.3">XTAL1</text>
<text x="272.6" y="109.3">DOUT1</text>
<text x="272.6" y="112.3">DOUT2</text>
<text x="286.6" y="112.3">DIN2</text>
<text x="286.6" y="109.3">DIN1</text>
<text x="167.9" y="115.2">NNC/SO</text>
<text x="167.9" y="118.2">SCL/SCLK</text>
<text x="169.1" y="118.2">SCL/SCLK</text>
<text x="169.5" y="115.2">C/SO</text>
<text x="185.6" y="115.2">RX</text>
<text x="185.7" y="118.2">TTXX</text>
<text x="186.5" y="115.2">RX</text>
<text x="272.6" y="118.2">RIN1</text>
<text x="272.6" y="115.2">DOUT3</text>
<text x="284.5" y="118.2">ROUT1</text>
<text x="286.6" y="115.2">DIN3</text>
<text x="167.9" y="121.1">SDA/VSS</text>
<text x="167.9" y="124.1">IRQ</text>
<text x="169.1" y="124.1">IRQ</text>
<text x="169.1" y="121.1">SDA/VSS</text>
<text x="184.3" y="124.1">RTS</text>
<text x="184.3" y="121.1">CTS</text>
<text x="185.2" y="124.1">RTS</text>
<text x="185.2" y="121.1">CTS</text>
<text x="272.6" y="121.1">RIN2</text>
<text x="272.6" y="124.1">DOUT4</text>
<text x="284.5" y="121.1">ROUT2</text>
<text x="286.6" y="124.1">DIN4</text>
<text x="167.9" y="127.1">I2C/SPI</text>
<text x="169.1" y="127">I2C/SPI</text>
<text x="184.4" y="127">VVSSSS</text>
<text x="272.6" y="127">RIN3</text>
<text x="272.6" y="130">DOUT5</text>
<text x="284.5" y="127">ROUT3</text>
<text x="286.6" y="130">DIN5</text>
<text x="358.6" y="130.8" transform="rotate(90 358.6 130.8)">5</text>
<text x="363" y="128.1" transform="rotate(90 363 128.1)">9</text>
<text x="272.6" y="133">EN</text>
<text x="272.6" y="135.9">SHDN</text>
<text x="283.1" y="133">ROUT1B</text>
<text x="284" y="135.9">MBAUD</text>
</g>
</svg>
